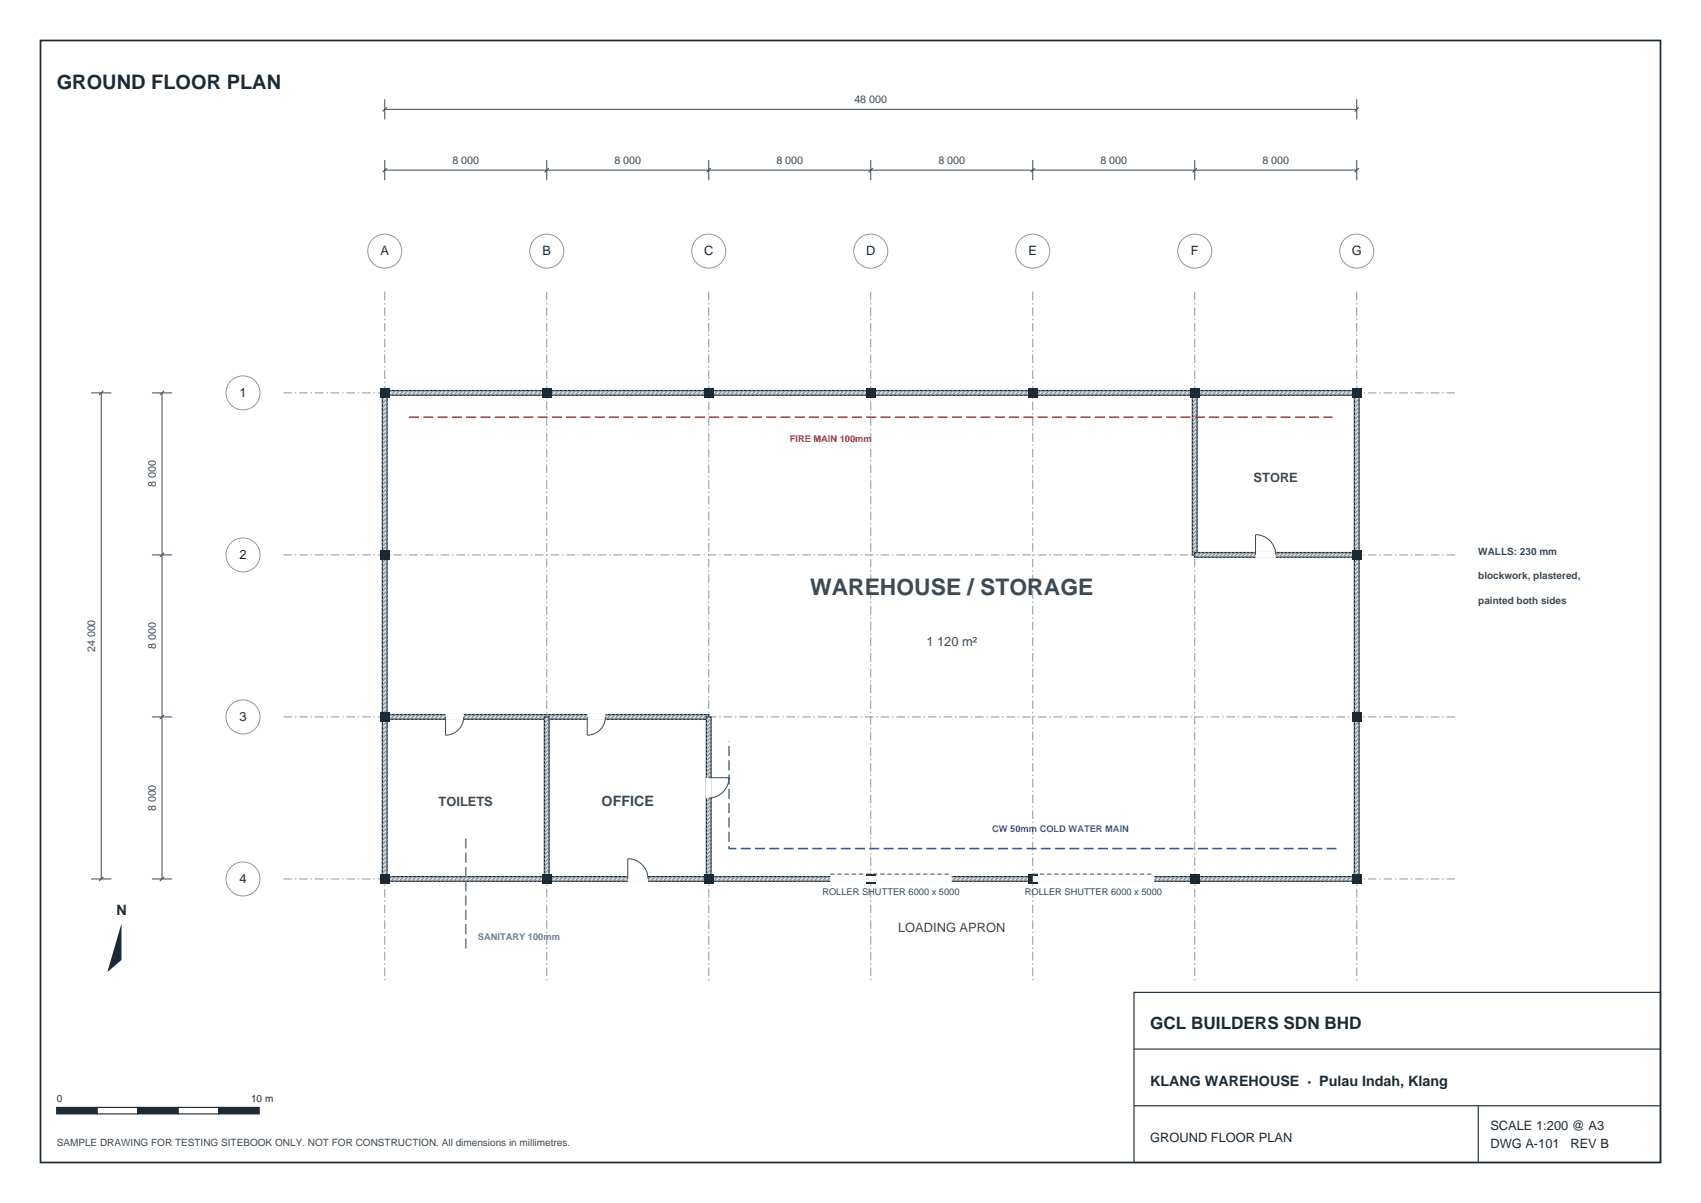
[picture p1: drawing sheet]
<svg xmlns="http://www.w3.org/2000/svg" width="420mm" height="297mm" viewBox="0 0 420 297" stroke-linecap="round" stroke-linejoin="round" font-family="sans-serif">
<path d="M10 10h400v277h-400z" fill="none" stroke="#1e2a33" stroke-width=".42"/>
<path d="M280 245h130v42h-130zM280 259h130M280 273h130M365 273v14" fill="none" stroke="#1e2a33" stroke-width=".28"/>
<path d="M14 273.4h10v1.6h-10z" fill-rule="evenodd" fill="#1e2a33" stroke="#1e2a33" stroke-width=".28"/>
<path d="M24 273.4h10v1.6h-10z" fill-rule="evenodd" fill="#fff" stroke="#1e2a33" stroke-width=".28"/>
<path d="M34 273.4h10v1.6h-10z" fill-rule="evenodd" fill="#1e2a33" stroke="#1e2a33" stroke-width=".28"/>
<path d="M44 273.4h10v1.6h-10z" fill-rule="evenodd" fill="#fff" stroke="#1e2a33" stroke-width=".28"/>
<path d="M54 273.4h10v1.6h-10z" fill-rule="evenodd" fill="#1e2a33" stroke="#1e2a33" stroke-width=".28"/>
<path d="M30 228v9l-3.5 3z" fill="#1e2a33"/>
<path d="M95 72v170M135 72v170M175 72v170M215 72v170M255 72v170M295 72v170M335 72v170M70 97h290M70 137h290M70 177h290M70 217h290" fill="none" stroke="#8c98a1" stroke-width=".25" stroke-dasharray="2.1 .7 .4 .7" stroke-linecap="butt"/>
<g fill="#fff" stroke="#8c98a1" stroke-width=".25">
<circle cx="95" cy="62" r="4.2"/>
<circle cx="135" cy="62" r="4.2"/>
<circle cx="175" cy="62" r="4.2"/>
<circle cx="215" cy="62" r="4.2"/>
<circle cx="255" cy="62" r="4.2"/>
<circle cx="295" cy="62" r="4.2"/>
<circle cx="335" cy="62" r="4.2"/>
<circle cx="60" cy="97" r="4.2"/>
<circle cx="60" cy="137" r="4.2"/>
<circle cx="60" cy="177" r="4.2"/>
<circle cx="60" cy="217" r="4.2"/>
</g>
<path d="M95 96.4h240v1.2h-240z" fill-rule="evenodd" fill="#d9dee2" stroke="#1e2a33" stroke-width=".32"/>
<g fill="none" stroke="#7d8a94" stroke-width=".25">
<path d="M95.6 96.4l-.7 .7M96.7 96.4l-1.3 1.2M97.7 96.4l-1.3 1.2M98.7 96.4l-1.2 1.2M99.8 96.4l-1.3 1.2M100.8 96.4l-1.3 1.2M101.8 96.4l-1.2 1.2M102.9 96.4l-1.3 1.2M103.9 96.4l-1.2 1.2M104.9 96.4l-1.2 1.2M106 96.4l-1.3 1.2M107 96.4l-1.2 1.2"/>
<path d="M108 96.4l-1.2 1.2M109.1 96.4l-1.3 1.2M110.1 96.4l-1.2 1.2M111.1 96.4l-1.2 1.2M112.2 96.4l-1.3 1.2M113.2 96.4l-1.2 1.2M114.2 96.4l-1.2 1.2M115.3 96.4l-1.3 1.2M116.3 96.4l-1.2 1.2M117.3 96.4l-1.2 1.2M118.4 96.4l-1.3 1.2M119.4 96.4l-1.2 1.2"/>
<path d="M120.5 96.4l-1.3 1.2M121.5 96.4l-1.3 1.2M122.5 96.4l-1.2 1.2M123.6 96.4l-1.3 1.2M124.6 96.4l-1.3 1.2M125.6 96.4l-1.2 1.2M126.7 96.4l-1.3 1.2M127.7 96.4l-1.3 1.2M128.7 96.4l-1.2 1.2M129.8 96.4l-1.3 1.2M130.8 96.4l-1.3 1.2M131.8 96.4l-1.2 1.2"/>
<path d="M132.9 96.4l-1.3 1.2M133.9 96.4l-1.2 1.2M134.9 96.4l-1.2 1.2M136 96.4l-1.3 1.2M137 96.4l-1.2 1.2M138 96.4l-1.2 1.2M139.1 96.4l-1.3 1.2M140.1 96.4l-1.2 1.2M141.1 96.4l-1.2 1.2M142.2 96.4l-1.3 1.2M143.2 96.4l-1.2 1.2M144.2 96.4l-1.2 1.2"/>
<path d="M145.3 96.4l-1.3 1.2M146.3 96.4l-1.2 1.2M147.3 96.4l-1.2 1.2M148.4 96.4l-1.3 1.2M149.4 96.4l-1.2 1.2M150.5 96.4l-1.3 1.2M151.5 96.4l-1.3 1.2M152.5 96.4l-1.2 1.2M153.6 96.4l-1.3 1.2M154.6 96.4l-1.3 1.2M155.6 96.4l-1.2 1.2M156.7 96.4l-1.3 1.2"/>
<path d="M157.7 96.4l-1.3 1.2M158.7 96.4l-1.2 1.2M159.8 96.4l-1.3 1.2M160.8 96.4l-1.3 1.2M161.8 96.4l-1.2 1.2M162.9 96.4l-1.3 1.2M163.9 96.4l-1.2 1.2M164.9 96.4l-1.2 1.2M166 96.4l-1.3 1.2M167 96.4l-1.2 1.2M168 96.4l-1.2 1.2M169.1 96.4l-1.3 1.2"/>
<path d="M170.1 96.4l-1.2 1.2M171.1 96.4l-1.2 1.2M172.2 96.4l-1.3 1.2M173.2 96.4l-1.2 1.2M174.2 96.4l-1.2 1.2M175.3 96.4l-1.3 1.2M176.3 96.4l-1.2 1.2M177.3 96.4l-1.2 1.2M178.4 96.4l-1.3 1.2M179.4 96.4l-1.2 1.2M180.5 96.4l-1.3 1.2M181.5 96.4l-1.3 1.2"/>
<path d="M182.5 96.4l-1.2 1.2M183.6 96.4l-1.3 1.2M184.6 96.4l-1.3 1.2M185.6 96.4l-1.2 1.2M186.7 96.4l-1.3 1.2M187.7 96.4l-1.3 1.2M188.7 96.4l-1.2 1.2M189.8 96.4l-1.3 1.2M190.8 96.4l-1.3 1.2M191.8 96.4l-1.2 1.2M192.9 96.4l-1.3 1.2M193.9 96.4l-1.2 1.2"/>
<path d="M194.9 96.4l-1.2 1.2M196 96.4l-1.3 1.2M197 96.4l-1.2 1.2M198 96.4l-1.2 1.2M199.1 96.4l-1.3 1.2M200.1 96.4l-1.2 1.2M201.1 96.4l-1.2 1.2M202.2 96.4l-1.3 1.2M203.2 96.4l-1.2 1.2M204.2 96.4l-1.2 1.2M205.3 96.4l-1.3 1.2M206.3 96.4l-1.2 1.2"/>
<path d="M207.3 96.4l-1.2 1.2M208.4 96.4l-1.3 1.2M209.4 96.4l-1.2 1.2M210.5 96.4l-1.3 1.2M211.5 96.4l-1.3 1.2M212.5 96.4l-1.2 1.2M213.6 96.4l-1.3 1.2M214.6 96.4l-1.3 1.2M215.6 96.4l-1.2 1.2M216.7 96.4l-1.3 1.2M217.7 96.4l-1.3 1.2M218.7 96.4l-1.2 1.2"/>
<path d="M219.8 96.4l-1.3 1.2M220.8 96.4l-1.3 1.2M221.8 96.4l-1.2 1.2M222.9 96.4l-1.3 1.2M223.9 96.4l-1.2 1.2M224.9 96.4l-1.2 1.2M226 96.4l-1.3 1.2M227 96.4l-1.2 1.2M228 96.4l-1.2 1.2M229.1 96.4l-1.3 1.2M230.1 96.4l-1.2 1.2M231.1 96.4l-1.2 1.2"/>
<path d="M232.2 96.4l-1.3 1.2M233.2 96.4l-1.2 1.2M234.2 96.4l-1.2 1.2M235.3 96.4l-1.3 1.2M236.3 96.4l-1.2 1.2M237.3 96.4l-1.2 1.2M238.4 96.4l-1.3 1.2M239.4 96.4l-1.2 1.2M240.5 96.4l-1.3 1.2M241.5 96.4l-1.3 1.2M242.5 96.4l-1.2 1.2M243.6 96.4l-1.3 1.2"/>
<path d="M244.6 96.4l-1.3 1.2M245.6 96.4l-1.2 1.2M246.7 96.4l-1.3 1.2M247.7 96.4l-1.3 1.2M248.7 96.4l-1.2 1.2M249.8 96.4l-1.3 1.2M250.8 96.4l-1.3 1.2M251.8 96.4l-1.2 1.2M252.9 96.4l-1.3 1.2M253.9 96.4l-1.2 1.2M254.9 96.4l-1.2 1.2M256 96.4l-1.3 1.2"/>
<path d="M257 96.4l-1.2 1.2M258 96.4l-1.2 1.2M259.1 96.4l-1.3 1.2M260.1 96.4l-1.2 1.2M261.1 96.4l-1.2 1.2M262.2 96.4l-1.3 1.2M263.2 96.4l-1.2 1.2M264.2 96.4l-1.2 1.2M265.3 96.4l-1.3 1.2M266.3 96.4l-1.2 1.2M267.3 96.4l-1.2 1.2M268.4 96.4l-1.3 1.2"/>
<path d="M269.4 96.4l-1.2 1.2M270.5 96.4l-1.3 1.2M271.5 96.4l-1.3 1.2M272.5 96.4l-1.2 1.2M273.6 96.4l-1.3 1.2M274.6 96.4l-1.3 1.2M275.6 96.4l-1.2 1.2M276.7 96.4l-1.3 1.2M277.7 96.4l-1.3 1.2M278.7 96.4l-1.2 1.2M279.8 96.4l-1.3 1.2M280.8 96.4l-1.3 1.2"/>
<path d="M281.8 96.4l-1.2 1.2M282.9 96.4l-1.3 1.2M283.9 96.4l-1.2 1.2M284.9 96.4l-1.2 1.2M286 96.4l-1.3 1.2M287 96.4l-1.2 1.2M288 96.4l-1.2 1.2M289.1 96.4l-1.3 1.2M290.1 96.4l-1.2 1.2M291.1 96.4l-1.2 1.2M292.2 96.4l-1.3 1.2M293.2 96.4l-1.2 1.2"/>
<path d="M294.2 96.4l-1.2 1.2M295.3 96.4l-1.3 1.2M296.3 96.4l-1.2 1.2M297.3 96.4l-1.2 1.2M298.4 96.4l-1.3 1.2M299.4 96.4l-1.2 1.2M300.5 96.4l-1.3 1.2M301.5 96.4l-1.3 1.2M302.5 96.4l-1.2 1.2M303.6 96.4l-1.3 1.2M304.6 96.4l-1.3 1.2M305.6 96.4l-1.2 1.2"/>
<path d="M306.7 96.4l-1.3 1.2M307.7 96.4l-1.3 1.2M308.7 96.4l-1.2 1.2M309.8 96.4l-1.3 1.2M310.8 96.4l-1.3 1.2M311.8 96.4l-1.2 1.2M312.9 96.4l-1.3 1.2M313.9 96.4l-1.2 1.2M314.9 96.4l-1.2 1.2M316 96.4l-1.3 1.2M317 96.4l-1.2 1.2M318 96.4l-1.2 1.2"/>
<path d="M319.1 96.4l-1.3 1.2M320.1 96.4l-1.2 1.2M321.1 96.4l-1.2 1.2M322.2 96.4l-1.3 1.2M323.2 96.4l-1.2 1.2M324.2 96.4l-1.2 1.2M325.3 96.4l-1.3 1.2M326.3 96.4l-1.2 1.2M327.3 96.4l-1.2 1.2M328.4 96.4l-1.3 1.2M329.4 96.4l-1.2 1.2M330.5 96.4l-1.3 1.2"/>
<path d="M331.5 96.4l-1.3 1.2M332.5 96.4l-1.2 1.2M333.6 96.4l-1.3 1.2M334.6 96.4l-1.3 1.2"/>
</g>
<path d="M334.4 97h1.2v120h-1.2z" fill-rule="evenodd" fill="#d9dee2" stroke="#1e2a33" stroke-width=".32"/>
<g fill="none" stroke="#7d8a94" stroke-width=".25">
<path d="M335.1 97l-.7 .6M335.6 97.4l-1.2 1.2M335.6 98.4l-1.2 1.2M335.6 99.4l-1.2 1.3M335.6 100.4l-1.2 1.3M335.6 101.4l-1.2 1.3M335.6 102.4l-1.2 1.3M335.6 103.4l-1.2 1.3M335.6 104.4l-1.2 1.3M335.6 105.5l-1.2 1.2M335.6 106.5l-1.2 1.2M335.6 107.5l-1.2 1.2"/>
<path d="M335.6 108.5l-1.2 1.2M335.6 109.5l-1.2 1.2M335.6 110.5l-1.2 1.2M335.6 111.5l-1.2 1.3M335.6 112.5l-1.2 1.3M335.6 113.5l-1.2 1.3M335.6 114.5l-1.2 1.3M335.6 115.5l-1.2 1.3M335.6 116.5l-1.2 1.3M335.6 117.6l-1.2 1.2M335.6 118.6l-1.2 1.2M335.6 119.6l-1.2 1.2"/>
<path d="M335.6 120.6l-1.2 1.2M335.6 121.6l-1.2 1.2M335.6 122.6l-1.2 1.2M335.6 123.6l-1.2 1.3M335.6 124.6l-1.2 1.3M335.6 125.6l-1.2 1.3M335.6 126.6l-1.2 1.3M335.6 127.6l-1.2 1.3M335.6 128.6l-1.2 1.3M335.6 129.7l-1.2 1.2M335.6 130.7l-1.2 1.2M335.6 131.7l-1.2 1.2"/>
<path d="M335.6 132.7l-1.2 1.2M335.6 133.7l-1.2 1.2M335.6 134.7l-1.2 1.2M335.6 135.7l-1.2 1.3M335.6 136.7l-1.2 1.3M335.6 137.7l-1.2 1.3M335.6 138.7l-1.2 1.3M335.6 139.7l-1.2 1.3M335.6 140.7l-1.2 1.3M335.6 141.8l-1.2 1.2M335.6 142.8l-1.2 1.2M335.6 143.8l-1.2 1.2"/>
<path d="M335.6 144.8l-1.2 1.2M335.6 145.8l-1.2 1.2M335.6 146.8l-1.2 1.2M335.6 147.8l-1.2 1.3M335.6 148.8l-1.2 1.3M335.6 149.8l-1.2 1.3M335.6 150.8l-1.2 1.3M335.6 151.8l-1.2 1.3M335.6 152.8l-1.2 1.3M335.6 153.9l-1.2 1.2M335.6 154.9l-1.2 1.2M335.6 155.9l-1.2 1.2"/>
<path d="M335.6 156.9l-1.2 1.2M335.6 157.9l-1.2 1.2M335.6 158.9l-1.2 1.2M335.6 159.9l-1.2 1.3M335.6 160.9l-1.2 1.3M335.6 161.9l-1.2 1.3M335.6 162.9l-1.2 1.3M335.6 163.9l-1.2 1.3M335.6 164.9l-1.2 1.3M335.6 166l-1.2 1.2M335.6 167l-1.2 1.2M335.6 168l-1.2 1.2"/>
<path d="M335.6 169l-1.2 1.2M335.6 170l-1.2 1.2M335.6 171l-1.2 1.2M335.6 172l-1.2 1.3M335.6 173l-1.2 1.3M335.6 174l-1.2 1.3M335.6 175l-1.2 1.3M335.6 176l-1.2 1.3M335.6 177l-1.2 1.3M335.6 178.1l-1.2 1.2M335.6 179.1l-1.2 1.2M335.6 180.1l-1.2 1.2"/>
<path d="M335.6 181.1l-1.2 1.2M335.6 182.1l-1.2 1.2M335.6 183.1l-1.2 1.2M335.6 184.1l-1.2 1.3M335.6 185.1l-1.2 1.3M335.6 186.1l-1.2 1.3M335.6 187.1l-1.2 1.3M335.6 188.1l-1.2 1.3M335.6 189.1l-1.2 1.3M335.6 190.2l-1.2 1.2M335.6 191.2l-1.2 1.2M335.6 192.2l-1.2 1.2"/>
<path d="M335.6 193.2l-1.2 1.2M335.6 194.2l-1.2 1.2M335.6 195.2l-1.2 1.2M335.6 196.2l-1.2 1.3M335.6 197.2l-1.2 1.3M335.6 198.2l-1.2 1.3M335.6 199.2l-1.2 1.3M335.6 200.2l-1.2 1.3M335.6 201.2l-1.2 1.3M335.6 202.3l-1.2 1.2M335.6 203.3l-1.2 1.2M335.6 204.3l-1.2 1.2"/>
<path d="M335.6 205.3l-1.2 1.2M335.6 206.3l-1.2 1.2M335.6 207.3l-1.2 1.2M335.6 208.3l-1.2 1.3M335.6 209.3l-1.2 1.3M335.6 210.3l-1.2 1.3M335.6 211.3l-1.2 1.3M335.6 212.3l-1.2 1.3M335.6 213.3l-1.2 1.3M335.6 214.4l-1.2 1.2M335.6 215.4l-1.2 1.2"/>
</g>
<path d="M95 216.4h240v1.2h-240z" fill-rule="evenodd" fill="#d9dee2" stroke="#1e2a33" stroke-width=".32"/>
<g fill="none" stroke="#7d8a94" stroke-width=".25">
<path d="M96.7 216.4l-1.3 1.2M97.7 216.4l-1.3 1.2M98.7 216.4l-1.2 1.2M99.8 216.4l-1.3 1.2M100.8 216.4l-1.3 1.2M101.8 216.4l-1.2 1.2M102.9 216.4l-1.3 1.2M103.9 216.4l-1.2 1.2M104.9 216.4l-1.2 1.2M106 216.4l-1.3 1.2M107 216.4l-1.2 1.2M108 216.4l-1.2 1.2"/>
<path d="M109.1 216.4l-1.3 1.2M110.1 216.4l-1.2 1.2M111.1 216.4l-1.2 1.2M112.2 216.4l-1.3 1.2M113.2 216.4l-1.2 1.2M114.2 216.4l-1.2 1.2M115.3 216.4l-1.3 1.2M116.3 216.4l-1.2 1.2M117.3 216.4l-1.2 1.2M118.4 216.4l-1.3 1.2M119.4 216.4l-1.2 1.2M120.5 216.4l-1.3 1.2"/>
<path d="M121.5 216.4l-1.3 1.2M122.5 216.4l-1.2 1.2M123.6 216.4l-1.3 1.2M124.6 216.4l-1.3 1.2M125.6 216.4l-1.2 1.2M126.7 216.4l-1.3 1.2M127.7 216.4l-1.3 1.2M128.7 216.4l-1.2 1.2M129.8 216.4l-1.3 1.2M130.8 216.4l-1.3 1.2M131.8 216.4l-1.2 1.2M132.9 216.4l-1.3 1.2"/>
<path d="M133.9 216.4l-1.2 1.2M134.9 216.4l-1.2 1.2M136 216.4l-1.3 1.2M137 216.4l-1.2 1.2M138 216.4l-1.2 1.2M139.1 216.4l-1.3 1.2M140.1 216.4l-1.2 1.2M141.1 216.4l-1.2 1.2M142.2 216.4l-1.3 1.2M143.2 216.4l-1.2 1.2M144.2 216.4l-1.2 1.2M145.3 216.4l-1.3 1.2"/>
<path d="M146.3 216.4l-1.2 1.2M147.3 216.4l-1.2 1.2M148.4 216.4l-1.3 1.2M149.4 216.4l-1.2 1.2M150.5 216.4l-1.3 1.2M151.5 216.4l-1.3 1.2M152.5 216.4l-1.2 1.2M153.6 216.4l-1.3 1.2M154.6 216.4l-1.3 1.2M155.6 216.4l-1.2 1.2M156.7 216.4l-1.3 1.2M157.7 216.4l-1.3 1.2"/>
<path d="M158.7 216.4l-1.2 1.2M159.8 216.4l-1.3 1.2M160.8 216.4l-1.3 1.2M161.8 216.4l-1.2 1.2M162.9 216.4l-1.3 1.2M163.9 216.4l-1.2 1.2M164.9 216.4l-1.2 1.2M166 216.4l-1.3 1.2M167 216.4l-1.2 1.2M168 216.4l-1.2 1.2M169.1 216.4l-1.3 1.2M170.1 216.4l-1.2 1.2"/>
<path d="M171.1 216.4l-1.2 1.2M172.2 216.4l-1.3 1.2M173.2 216.4l-1.2 1.2M174.2 216.4l-1.2 1.2M175.3 216.4l-1.3 1.2M176.3 216.4l-1.2 1.2M177.3 216.4l-1.2 1.2M178.4 216.4l-1.3 1.2M179.4 216.4l-1.2 1.2M180.5 216.4l-1.3 1.2M181.5 216.4l-1.3 1.2M182.5 216.4l-1.2 1.2"/>
<path d="M183.6 216.4l-1.3 1.2M184.6 216.4l-1.3 1.2M185.6 216.4l-1.2 1.2M186.7 216.4l-1.3 1.2M187.7 216.4l-1.3 1.2M188.7 216.4l-1.2 1.2M189.8 216.4l-1.3 1.2M190.8 216.4l-1.3 1.2M191.8 216.4l-1.2 1.2M192.9 216.4l-1.3 1.2M193.9 216.4l-1.2 1.2M194.9 216.4l-1.2 1.2"/>
<path d="M196 216.4l-1.3 1.2M197 216.4l-1.2 1.2M198 216.4l-1.2 1.2M199.1 216.4l-1.3 1.2M200.1 216.4l-1.2 1.2M201.1 216.4l-1.2 1.2M202.2 216.4l-1.3 1.2M203.2 216.4l-1.2 1.2M204.2 216.4l-1.2 1.2M205.3 216.4l-1.3 1.2M206.3 216.4l-1.2 1.2M207.3 216.4l-1.2 1.2"/>
<path d="M208.4 216.4l-1.3 1.2M209.4 216.4l-1.2 1.2M210.5 216.4l-1.3 1.2M211.5 216.4l-1.3 1.2M212.5 216.4l-1.2 1.2M213.6 216.4l-1.3 1.2M214.6 216.4l-1.3 1.2M215.6 216.4l-1.2 1.2M216.7 216.4l-1.3 1.2M217.7 216.4l-1.3 1.2M218.7 216.4l-1.2 1.2M219.8 216.4l-1.3 1.2"/>
<path d="M220.8 216.4l-1.3 1.2M221.8 216.4l-1.2 1.2M222.9 216.4l-1.3 1.2M223.9 216.4l-1.2 1.2M224.9 216.4l-1.2 1.2M226 216.4l-1.3 1.2M227 216.4l-1.2 1.2M228 216.4l-1.2 1.2M229.1 216.4l-1.3 1.2M230.1 216.4l-1.2 1.2M231.1 216.4l-1.2 1.2M232.2 216.4l-1.3 1.2"/>
<path d="M233.2 216.4l-1.2 1.2M234.2 216.4l-1.2 1.2M235.3 216.4l-1.3 1.2M236.3 216.4l-1.2 1.2M237.3 216.4l-1.2 1.2M238.4 216.4l-1.3 1.2M239.4 216.4l-1.2 1.2M240.5 216.4l-1.3 1.2M241.5 216.4l-1.3 1.2M242.5 216.4l-1.2 1.2M243.6 216.4l-1.3 1.2M244.6 216.4l-1.3 1.2"/>
<path d="M245.6 216.4l-1.2 1.2M246.7 216.4l-1.3 1.2M247.7 216.4l-1.3 1.2M248.7 216.4l-1.2 1.2M249.8 216.4l-1.3 1.2M250.8 216.4l-1.3 1.2M251.8 216.4l-1.2 1.2M252.9 216.4l-1.3 1.2M253.9 216.4l-1.2 1.2M254.9 216.4l-1.2 1.2M256 216.4l-1.3 1.2M257 216.4l-1.2 1.2"/>
<path d="M258 216.4l-1.2 1.2M259.1 216.4l-1.3 1.2M260.1 216.4l-1.2 1.2M261.1 216.4l-1.2 1.2M262.2 216.4l-1.3 1.2M263.2 216.4l-1.2 1.2M264.2 216.4l-1.2 1.2M265.3 216.4l-1.3 1.2M266.3 216.4l-1.2 1.2M267.3 216.4l-1.2 1.2M268.4 216.4l-1.3 1.2M269.4 216.4l-1.2 1.2"/>
<path d="M270.5 216.4l-1.3 1.2M271.5 216.4l-1.3 1.2M272.5 216.4l-1.2 1.2M273.6 216.4l-1.3 1.2M274.6 216.4l-1.3 1.2M275.6 216.4l-1.2 1.2M276.7 216.4l-1.3 1.2M277.7 216.4l-1.3 1.2M278.7 216.4l-1.2 1.2M279.8 216.4l-1.3 1.2M280.8 216.4l-1.3 1.2M281.8 216.4l-1.2 1.2"/>
<path d="M282.9 216.4l-1.3 1.2M283.9 216.4l-1.2 1.2M284.9 216.4l-1.2 1.2M286 216.4l-1.3 1.2M287 216.4l-1.2 1.2M288 216.4l-1.2 1.2M289.1 216.4l-1.3 1.2M290.1 216.4l-1.2 1.2M291.1 216.4l-1.2 1.2M292.2 216.4l-1.3 1.2M293.2 216.4l-1.2 1.2M294.2 216.4l-1.2 1.2"/>
<path d="M295.3 216.4l-1.3 1.2M296.3 216.4l-1.2 1.2M297.3 216.4l-1.2 1.2M298.4 216.4l-1.3 1.2M299.4 216.4l-1.2 1.2M300.5 216.4l-1.3 1.2M301.5 216.4l-1.3 1.2M302.5 216.4l-1.2 1.2M303.6 216.4l-1.3 1.2M304.6 216.4l-1.3 1.2M305.6 216.4l-1.2 1.2M306.7 216.4l-1.3 1.2"/>
<path d="M307.7 216.4l-1.3 1.2M308.7 216.4l-1.2 1.2M309.8 216.4l-1.3 1.2M310.8 216.4l-1.3 1.2M311.8 216.4l-1.2 1.2M312.9 216.4l-1.3 1.2M313.9 216.4l-1.2 1.2M314.9 216.4l-1.2 1.2M316 216.4l-1.3 1.2M317 216.4l-1.2 1.2M318 216.4l-1.2 1.2M319.1 216.4l-1.3 1.2"/>
<path d="M320.1 216.4l-1.2 1.2M321.1 216.4l-1.2 1.2M322.2 216.4l-1.3 1.2M323.2 216.4l-1.2 1.2M324.2 216.4l-1.2 1.2M325.3 216.4l-1.3 1.2M326.3 216.4l-1.2 1.2M327.3 216.4l-1.2 1.2M328.4 216.4l-1.3 1.2M329.4 216.4l-1.2 1.2M330.5 216.4l-1.3 1.2M331.5 216.4l-1.3 1.2"/>
<path d="M332.5 216.4l-1.2 1.2M333.6 216.4l-1.3 1.2M334.6 216.4l-1.3 1.2M335.1 216.9l-.7 .7"/>
</g>
<path d="M94.4 97h1.2v120h-1.2z" fill-rule="evenodd" fill="#d9dee2" stroke="#1e2a33" stroke-width=".32"/>
<g fill="none" stroke="#7d8a94" stroke-width=".25">
<path d="M95.6 99.4l-1.2 1.3M95.6 98.4l-1.2 1.2M95.6 97.4l-1.2 1.2M95.6 119.6l-1.2 1.2M95.6 118.6l-1.2 1.2M95.6 117.6l-1.2 1.2M95.6 116.5l-1.2 1.3M95.6 115.5l-1.2 1.3M95.6 114.5l-1.2 1.3M95.6 113.5l-1.2 1.3M95.6 112.5l-1.2 1.3M95.6 111.5l-1.2 1.3"/>
<path d="M95.6 110.5l-1.2 1.2M95.6 109.5l-1.2 1.2M95.6 108.5l-1.2 1.2M95.6 107.5l-1.2 1.2M95.6 106.5l-1.2 1.2M95.6 105.5l-1.2 1.2M95.6 104.4l-1.2 1.3M95.6 103.4l-1.2 1.3M95.6 102.4l-1.2 1.3M95.6 101.4l-1.2 1.3M95.6 100.4l-1.2 1.3M95.6 139.7l-1.2 1.3"/>
<path d="M95.6 138.7l-1.2 1.3M95.6 137.7l-1.2 1.3M95.6 136.7l-1.2 1.3M95.6 135.7l-1.2 1.3M95.6 134.7l-1.2 1.2M95.6 133.7l-1.2 1.2M95.6 132.7l-1.2 1.2M95.6 131.7l-1.2 1.2M95.6 130.7l-1.2 1.2M95.6 129.7l-1.2 1.2M95.6 128.6l-1.2 1.3M95.6 127.6l-1.2 1.3"/>
<path d="M95.6 126.6l-1.2 1.3M95.6 125.6l-1.2 1.3M95.6 124.6l-1.2 1.3M95.6 123.6l-1.2 1.3M95.6 122.6l-1.2 1.2M95.6 121.6l-1.2 1.2M95.6 120.6l-1.2 1.2M95.6 159.9l-1.2 1.3M95.6 158.9l-1.2 1.2M95.6 157.9l-1.2 1.2M95.6 156.9l-1.2 1.2M95.6 155.9l-1.2 1.2"/>
<path d="M95.6 154.9l-1.2 1.2M95.6 153.9l-1.2 1.2M95.6 152.8l-1.2 1.3M95.6 151.8l-1.2 1.3M95.6 150.8l-1.2 1.3M95.6 149.8l-1.2 1.3M95.6 148.8l-1.2 1.3M95.6 147.8l-1.2 1.3M95.6 146.8l-1.2 1.2M95.6 145.8l-1.2 1.2M95.6 144.8l-1.2 1.2M95.6 143.8l-1.2 1.2"/>
<path d="M95.6 142.8l-1.2 1.2M95.6 141.8l-1.2 1.2M95.6 140.7l-1.2 1.3M95.6 179.1l-1.2 1.2M95.6 178.1l-1.2 1.2M95.6 177l-1.2 1.3M95.6 176l-1.2 1.3M95.6 175l-1.2 1.3M95.6 174l-1.2 1.3M95.6 173l-1.2 1.3M95.6 172l-1.2 1.3M95.6 171l-1.2 1.2"/>
<path d="M95.6 170l-1.2 1.2M95.6 169l-1.2 1.2M95.6 168l-1.2 1.2M95.6 167l-1.2 1.2M95.6 166l-1.2 1.2M95.6 164.9l-1.2 1.3M95.6 163.9l-1.2 1.3M95.6 162.9l-1.2 1.3M95.6 161.9l-1.2 1.3M95.6 160.9l-1.2 1.3M95.6 199.2l-1.2 1.3M95.6 198.2l-1.2 1.3"/>
<path d="M95.6 197.2l-1.2 1.3M95.6 196.2l-1.2 1.3M95.6 195.2l-1.2 1.2M95.6 194.2l-1.2 1.2M95.6 193.2l-1.2 1.2M95.6 192.2l-1.2 1.2M95.6 191.2l-1.2 1.2M95.6 190.2l-1.2 1.2M95.6 189.1l-1.2 1.3M95.6 188.1l-1.2 1.3M95.6 187.1l-1.2 1.3M95.6 186.1l-1.2 1.3"/>
<path d="M95.6 185.1l-1.2 1.3M95.6 184.1l-1.2 1.3M95.6 183.1l-1.2 1.2M95.6 182.1l-1.2 1.2M95.6 181.1l-1.2 1.2M95.6 180.1l-1.2 1.2M95.6 216.4l-.7 .6M95.6 215.4l-1.2 1.2M95.6 214.4l-1.2 1.2M95.6 213.3l-1.2 1.3M95.6 212.3l-1.2 1.3M95.6 211.3l-1.2 1.3"/>
<path d="M95.6 210.3l-1.2 1.3M95.6 209.3l-1.2 1.3M95.6 208.3l-1.2 1.3M95.6 207.3l-1.2 1.2M95.6 206.3l-1.2 1.2M95.6 205.3l-1.2 1.2M95.6 204.3l-1.2 1.2M95.6 203.3l-1.2 1.2M95.6 202.3l-1.2 1.2M95.6 201.2l-1.2 1.3M95.6 200.2l-1.2 1.3"/>
</g>
<path d="M95 176.4h80v1.2h-80z" fill-rule="evenodd" fill="#d9dee2" stroke="#1e2a33" stroke-width=".32"/>
<g fill="none" stroke="#7d8a94" stroke-width=".25">
<path d="M95.6 176.4l-.7 .6M96.6 176.4l-1.2 1.2M97.6 176.4l-1.2 1.2M98.6 176.4l-1.3 1.2M99.6 176.4l-1.3 1.2M100.6 176.4l-1.3 1.2M101.6 176.4l-1.3 1.2M102.5 176.4l-1.2 1.2M103.5 176.4l-1.2 1.2M104.5 176.4l-1.2 1.2M105.5 176.4l-1.2 1.2M106.5 176.4l-1.3 1.2"/>
<path d="M107.5 176.4l-1.3 1.2M108.5 176.4l-1.3 1.2M109.5 176.4l-1.3 1.2M110.4 176.4l-1.2 1.2M111.4 176.4l-1.2 1.2M112.4 176.4l-1.2 1.2M113.4 176.4l-1.2 1.2M114.4 176.4l-1.3 1.2M115.4 176.4l-1.3 1.2M116.4 176.4l-1.3 1.2M117.4 176.4l-1.3 1.2M118.3 176.4l-1.2 1.2"/>
<path d="M119.3 176.4l-1.2 1.2M120.3 176.4l-1.2 1.2M121.3 176.4l-1.2 1.2M122.3 176.4l-1.3 1.2M123.3 176.4l-1.3 1.2M124.3 176.4l-1.3 1.2M125.3 176.4l-1.3 1.2M126.2 176.4l-1.2 1.2M127.2 176.4l-1.2 1.2M128.2 176.4l-1.2 1.2M129.2 176.4l-1.2 1.2M130.2 176.4l-1.3 1.2"/>
<path d="M131.2 176.4l-1.3 1.2M132.2 176.4l-1.3 1.2M133.2 176.4l-1.3 1.2M134.1 176.4l-1.2 1.2M135.1 176.4l-1.2 1.2M136.1 176.4l-1.2 1.2M137.1 176.4l-1.2 1.2M138.1 176.4l-1.3 1.2M139.1 176.4l-1.3 1.2M140.1 176.4l-1.3 1.2M141.1 176.4l-1.3 1.2M142 176.4l-1.2 1.2"/>
<path d="M143 176.4l-1.2 1.2M144 176.4l-1.2 1.2M145 176.4l-1.2 1.2M146 176.4l-1.3 1.2M147 176.4l-1.3 1.2M148 176.4l-1.3 1.2M149 176.4l-1.3 1.2M149.9 176.4l-1.2 1.2M150.9 176.4l-1.2 1.2M151.9 176.4l-1.2 1.2M152.9 176.4l-1.2 1.2M153.9 176.4l-1.3 1.2"/>
<path d="M154.9 176.4l-1.3 1.2M155.9 176.4l-1.3 1.2M156.9 176.4l-1.3 1.2M157.8 176.4l-1.2 1.2M158.8 176.4l-1.2 1.2M159.8 176.4l-1.2 1.2M160.8 176.4l-1.2 1.2M161.8 176.4l-1.3 1.2M162.8 176.4l-1.3 1.2M163.8 176.4l-1.3 1.2M164.8 176.4l-1.3 1.2M165.7 176.4l-1.2 1.2"/>
<path d="M166.7 176.4l-1.2 1.2M167.7 176.4l-1.2 1.2M168.7 176.4l-1.2 1.2M169.7 176.4l-1.3 1.2M170.7 176.4l-1.3 1.2M171.7 176.4l-1.3 1.2M172.7 176.4l-1.3 1.2M173.6 176.4l-1.2 1.2M174.6 176.4l-1.2 1.2"/>
</g>
<path d="M174.4 177h1.2v40h-1.2z" fill-rule="evenodd" fill="#d9dee2" stroke="#1e2a33" stroke-width=".32"/>
<g fill="none" stroke="#7d8a94" stroke-width=".25">
<path d="M175 176.9l-.6 .7M175.6 177.3l-1.2 1.3M175.6 178.2l-1.2 1.3M175.6 179.2l-1.2 1.2M175.6 180.1l-1.2 1.2M175.6 181l-1.2 1.3M175.6 182l-1.2 1.2M175.6 182.9l-1.2 1.2M175.6 183.8l-1.2 1.3M175.6 184.7l-1.2 1.3M175.6 185.7l-1.2 1.2M175.6 186.6l-1.2 1.3"/>
<path d="M175.6 187.5l-1.2 1.3M175.6 188.5l-1.2 1.2M175.6 189.4l-1.2 1.2M175.6 190.3l-1.2 1.3M175.6 191.3l-1.2 1.2M175.6 192.2l-1.2 1.2M175.6 193.1l-1.2 1.3M175.6 194l-1.2 1.3M175.6 195l-1.2 1.2M175.6 195.9l-1.2 1.3M175.6 196.8l-1.2 1.3M175.6 197.8l-1.2 1.2"/>
<path d="M175.6 198.7l-1.2 1.3M175.6 199.6l-1.2 1.3M175.6 200.6l-1.2 1.2M175.6 201.5l-1.2 1.2M175.6 202.4l-1.2 1.3M175.6 203.4l-1.2 1.2M175.6 204.3l-1.2 1.2M175.6 205.2l-1.2 1.3M175.6 206.1l-1.2 1.3M175.6 207.1l-1.2 1.2M175.6 208l-1.2 1.3M175.6 208.9l-1.2 1.3"/>
<path d="M175.6 209.9l-1.2 1.2M175.6 210.8l-1.2 1.2M175.6 211.7l-1.2 1.3M175.6 212.7l-1.2 1.2M175.6 213.6l-1.2 1.2M175.6 214.5l-1.2 1.3M175.6 215.4l-1.2 1.3"/>
</g>
<path d="M134.4 177h1.2v40h-1.2z" fill-rule="evenodd" fill="#d9dee2" stroke="#1e2a33" stroke-width=".32"/>
<g fill="none" stroke="#7d8a94" stroke-width=".25">
<path d="M135.1 176.9l-.7 .7M135.6 177.3l-1.2 1.3M135.6 178.2l-1.2 1.3M135.6 179.2l-1.2 1.2M135.6 180.1l-1.2 1.2M135.6 181l-1.2 1.3M135.6 182l-1.2 1.2M135.6 182.9l-1.2 1.2M135.6 183.8l-1.2 1.3M135.6 184.7l-1.2 1.3M135.6 185.7l-1.2 1.2M135.6 186.6l-1.2 1.3"/>
<path d="M135.6 187.5l-1.2 1.3M135.6 188.5l-1.2 1.2M135.6 189.4l-1.2 1.2M135.6 190.3l-1.2 1.3M135.6 191.3l-1.2 1.2M135.6 192.2l-1.2 1.2M135.6 193.1l-1.2 1.3M135.6 194l-1.2 1.3M135.6 195l-1.2 1.2M135.6 195.9l-1.2 1.3M135.6 196.8l-1.2 1.3M135.6 197.8l-1.2 1.2"/>
<path d="M135.6 198.7l-1.2 1.3M135.6 199.6l-1.2 1.3M135.6 200.6l-1.2 1.2M135.6 201.5l-1.2 1.2M135.6 202.4l-1.2 1.3M135.6 203.4l-1.2 1.2M135.6 204.3l-1.2 1.2M135.6 205.2l-1.2 1.3M135.6 206.1l-1.2 1.3M135.6 207.1l-1.2 1.2M135.6 208l-1.2 1.3M135.6 208.9l-1.2 1.3"/>
<path d="M135.6 209.9l-1.2 1.2M135.6 210.8l-1.2 1.2M135.6 211.7l-1.2 1.3M135.6 212.7l-1.2 1.2M135.6 213.6l-1.2 1.2M135.6 214.5l-1.2 1.3M135.6 215.4l-1.2 1.3"/>
</g>
<path d="M294.4 97h1.2v40h-1.2z" fill-rule="evenodd" fill="#d9dee2" stroke="#1e2a33" stroke-width=".32"/>
<g fill="none" stroke="#7d8a94" stroke-width=".25">
<path d="M295.1 97l-.7 .6M295.6 97.3l-1.2 1.3M295.6 98.2l-1.2 1.3M295.6 99.2l-1.2 1.2M295.6 100.1l-1.2 1.2M295.6 101l-1.2 1.3M295.6 102l-1.2 1.2M295.6 102.9l-1.2 1.2M295.6 103.8l-1.2 1.3M295.6 104.7l-1.2 1.3M295.6 105.7l-1.2 1.2M295.6 106.6l-1.2 1.3"/>
<path d="M295.6 107.5l-1.2 1.3M295.6 108.5l-1.2 1.2M295.6 109.4l-1.2 1.2M295.6 110.3l-1.2 1.3M295.6 111.3l-1.2 1.2M295.6 112.2l-1.2 1.2M295.6 113.1l-1.2 1.3M295.6 114l-1.2 1.3M295.6 115l-1.2 1.2M295.6 115.9l-1.2 1.3M295.6 116.8l-1.2 1.3M295.6 117.8l-1.2 1.2"/>
<path d="M295.6 118.7l-1.2 1.3M295.6 119.6l-1.2 1.3M295.6 120.6l-1.2 1.2M295.6 121.5l-1.2 1.2M295.6 122.4l-1.2 1.3M295.6 123.4l-1.2 1.2M295.6 124.3l-1.2 1.2M295.6 125.2l-1.2 1.3M295.6 126.1l-1.2 1.3M295.6 127.1l-1.2 1.2M295.6 128l-1.2 1.3M295.6 128.9l-1.2 1.3"/>
<path d="M295.6 129.9l-1.2 1.2M295.6 130.8l-1.2 1.2M295.6 131.7l-1.2 1.3M295.6 132.7l-1.2 1.2M295.6 133.6l-1.2 1.2M295.6 134.5l-1.2 1.3M295.6 135.4l-1.2 1.3"/>
</g>
<path d="M295 136.4h40v1.2h-40z" fill-rule="evenodd" fill="#d9dee2" stroke="#1e2a33" stroke-width=".32"/>
<g fill="none" stroke="#7d8a94" stroke-width=".25">
<path d="M295.6 136.4l-.6 .7M296.6 136.4l-1.3 1.2M297.5 136.4l-1.3 1.2M298.4 136.4l-1.2 1.2M299.3 136.4l-1.2 1.2M300.3 136.4l-1.3 1.2M301.2 136.4l-1.2 1.2M302.1 136.4l-1.2 1.2M303.1 136.4l-1.3 1.2M304 136.4l-1.3 1.2M304.9 136.4l-1.2 1.2M305.9 136.4l-1.3 1.2"/>
<path d="M306.8 136.4l-1.3 1.2M307.7 136.4l-1.2 1.2M308.6 136.4l-1.2 1.2M309.6 136.4l-1.3 1.2M310.5 136.4l-1.2 1.2M311.4 136.4l-1.2 1.2M312.4 136.4l-1.3 1.2M313.3 136.4l-1.3 1.2M314.2 136.4l-1.2 1.2M315.2 136.4l-1.3 1.2M316.1 136.4l-1.3 1.2M317 136.4l-1.2 1.2"/>
<path d="M318 136.4l-1.3 1.2M318.9 136.4l-1.3 1.2M319.8 136.4l-1.2 1.2M320.7 136.4l-1.2 1.2M321.7 136.4l-1.3 1.2M322.6 136.4l-1.2 1.2M323.5 136.4l-1.2 1.2M324.5 136.4l-1.3 1.2M325.4 136.4l-1.3 1.2M326.3 136.4l-1.2 1.2M327.3 136.4l-1.3 1.2M328.2 136.4l-1.3 1.2"/>
<path d="M329.1 136.4l-1.2 1.2M330 136.4l-1.2 1.2M331 136.4l-1.3 1.2M331.9 136.4l-1.2 1.2M332.8 136.4l-1.2 1.2M333.8 136.4l-1.3 1.2M334.7 136.4l-1.3 1.2"/>
</g>
<g fill="#1e2a33">
<path d="M93.9 95.9h2.2v2.2h-2.2z" fill-rule="evenodd"/>
<path d="M93.9 135.9h2.2v2.2h-2.2z" fill-rule="evenodd"/>
<path d="M93.9 175.9h2.2v2.2h-2.2z" fill-rule="evenodd"/>
<path d="M93.9 215.9h2.2v2.2h-2.2z" fill-rule="evenodd"/>
<path d="M133.9 95.9h2.2v2.2h-2.2z" fill-rule="evenodd"/>
<path d="M133.9 215.9h2.2v2.2h-2.2z" fill-rule="evenodd"/>
<path d="M173.9 95.9h2.2v2.2h-2.2z" fill-rule="evenodd"/>
<path d="M173.9 215.9h2.2v2.2h-2.2z" fill-rule="evenodd"/>
<path d="M213.9 95.9h2.2v2.2h-2.2z" fill-rule="evenodd"/>
<path d="M213.9 215.9h2.2v2.2h-2.2z" fill-rule="evenodd"/>
<path d="M253.9 95.9h2.2v2.2h-2.2z" fill-rule="evenodd"/>
<path d="M253.9 215.9h2.2v2.2h-2.2z" fill-rule="evenodd"/>
<path d="M293.9 95.9h2.2v2.2h-2.2z" fill-rule="evenodd"/>
<path d="M293.9 215.9h2.2v2.2h-2.2z" fill-rule="evenodd"/>
<path d="M333.9 95.9h2.2v2.2h-2.2z" fill-rule="evenodd"/>
<path d="M333.9 135.9h2.2v2.2h-2.2z" fill-rule="evenodd"/>
<path d="M333.9 175.9h2.2v2.2h-2.2z" fill-rule="evenodd"/>
<path d="M333.9 215.9h2.2v2.2h-2.2z" fill-rule="evenodd"/>
</g>
<path d="M310 137h5M110 177h4.5M145 177h4.5M175 192v5M155 217h5M205 217h30M255 217h30" fill="none" stroke="#fff" stroke-width="1.5" stroke-linecap="butt"/>
<path d="M205 215.8h30M255 215.8h30" fill="none" stroke="#3d4a54" stroke-width=".25" stroke-dasharray="1.1 .7" stroke-linecap="butt"/>
<g fill="none" stroke="#3d4a54" stroke-width=".25">
<path d="M95 24.5v5M95 39.5v5M95 27h240M95.5 26.5l-1 1M135 39.5v5M175 39.5v5M215 39.5v5M255 39.5v5M295 39.5v5M335 24.5v5M335 39.5v5M335.5 26.5l-1 1"/>
<path d="M95 42h240M95.5 41.5l-1 1M135.5 41.5l-1 1M175.5 41.5l-1 1M215.5 41.5l-1 1M255.5 41.5l-1 1M295.5 41.5l-1 1M335.5 41.5l-1 1M22.5 97h5M25 97v120M25.5 96.5l-1 1M37.5 97h5"/>
<path d="M40 97v120M40.5 96.5l-1 1M37.5 137h5M40.5 136.5l-1 1M310 137v-5a5 5 0 0 1 5 5M37.5 177h5M40.5 176.5l-1 1M110 177v4.5a4.5 4.5 0 0 0 4.5-4.5M145 177v4.5a4.5 4.5 0 0 0 4.5-4.5M175 192h5a5 5 0 0 1-5 5M22.5 217h5M25.5 216.5l-1 1"/>
<path d="M37.5 217h5M40.5 216.5l-1 1M155 217v-5a5 5 0 0 1 5 5"/>
</g>
<path d="M330 209.5h-150v-26.5" fill="none" stroke="#2f5fc4" stroke-width=".39" stroke-dasharray="2.5 1.1" stroke-linecap="butt"/>
<path d="M101 103h228" fill="none" stroke="#c0392b" stroke-width=".39" stroke-dasharray="2.5 1.1" stroke-linecap="butt"/>
<path d="M115 207v27.5" fill="none" stroke="#7a4fb5" stroke-width=".39" stroke-dasharray="2.5 1.1" stroke-linecap="butt"/>
<text font-size="5.6" fill="#3d4a54" x="200" y="147">WAREHOUSE / STORAGE</text>
<text font-size="4.9" fill="#1e2a33" x="14" y="22">GROUND FLOOR PLAN</text>
<text font-size="4.2" fill="#1e2a33" x="284" y="254">GCL BUILDERS SDN BHD</text>
<text font-size="3.5" fill="#3d4a54" x="148.5" y="199">OFFICE</text>
<g font-size="3.5" fill="#1e2a33">
<text x="28.7" y="226">N</text>
<text x="284" y="268">KLANG WAREHOUSE · Pulau Indah, Klang</text>
</g>
<g font-size="3.2" fill="#1e2a33">
<text x="93.9" y="63.1">A</text>
<text x="133.9" y="63.1">B</text>
<text x="173.9" y="63.1">C</text>
<text x="213.9" y="63.1">D</text>
<text x="253.9" y="63.1">E</text>
<text x="294" y="63.1">F</text>
<text x="333.8" y="63.1">G</text>
<text x="59.1" y="98.1">1</text>
<text x="59.1" y="138.1">2</text>
<text x="59.1" y="178.1">3</text>
<text x="59.1" y="218.1">4</text>
<text x="368" y="279">SCALE 1:200 @ A3</text>
<text x="284" y="282">GROUND FLOOR PLAN</text>
<text x="368" y="283.5">DWG A-101</text>
<text x="387.8" y="283.5">REV B</text>
</g>
<g font-size="3.2" fill="#3d4a54">
<text x="309.5" y="119">STORE</text>
<text x="228.7" y="159.5">1 120 m²</text>
<text x="108.3" y="199">TOILETS</text>
<text x="221.8" y="230">LOADING APRON</text>
</g>
<g font-size="2.6" fill="#3d4a54">
<text x="211" y="25.5">48 000</text>
<text x="111.7" y="40.5">8 000</text>
<text x="151.7" y="40.5">8 000</text>
<text x="191.7" y="40.5">8 000</text>
<text x="231.7" y="40.5">8 000</text>
<text x="271.7" y="40.5">8 000</text>
<text x="311.7" y="40.5">8 000</text>
<text x="38.5" y="120.3" transform="rotate(-90 38.5 120.3)">8 000</text>
<text x="23.5" y="161" transform="rotate(-90 23.5 161)">24 000</text>
<text x="38.5" y="160.3" transform="rotate(-90 38.5 160.3)">8 000</text>
<text x="38.5" y="200.3" transform="rotate(-90 38.5 200.3)">8 000</text>
</g>
<g font-size="2.5" fill="#3d4a54">
<text x="365" y="137">WALLS: 230 mm</text>
<text x="365" y="143">blockwork, plastered,</text>
<text x="365" y="149">painted both sides</text>
<text x="14" y="283">SAMPLE DRAWING FOR TESTING SITEBOOK ONLY. NOT FOR CONSTRUCTION. All dimensions in millimetres.</text>
</g>
<g font-size="2.5" fill="#1e2a33">
<text x="14" y="272">0</text>
<text x="62" y="272">10 m</text>
</g>
<text font-size="2.3" fill="#c0392b" x="195" y="109">FIRE MAIN 100mm</text>
<text font-size="2.3" fill="#2f5fc4" x="245" y="205.5">CW 50mm COLD WATER MAIN</text>
<g font-size="2.3" fill="#3d4a54">
<text x="203.1" y="221">ROLLER SHUTTER 6000 x 5000</text>
<text x="253.1" y="221">ROLLER SHUTTER 6000 x 5000</text>
</g>
<text font-size="2.3" fill="#7a4fb5" x="118" y="232">SANITARY 100mm</text>
</svg>
